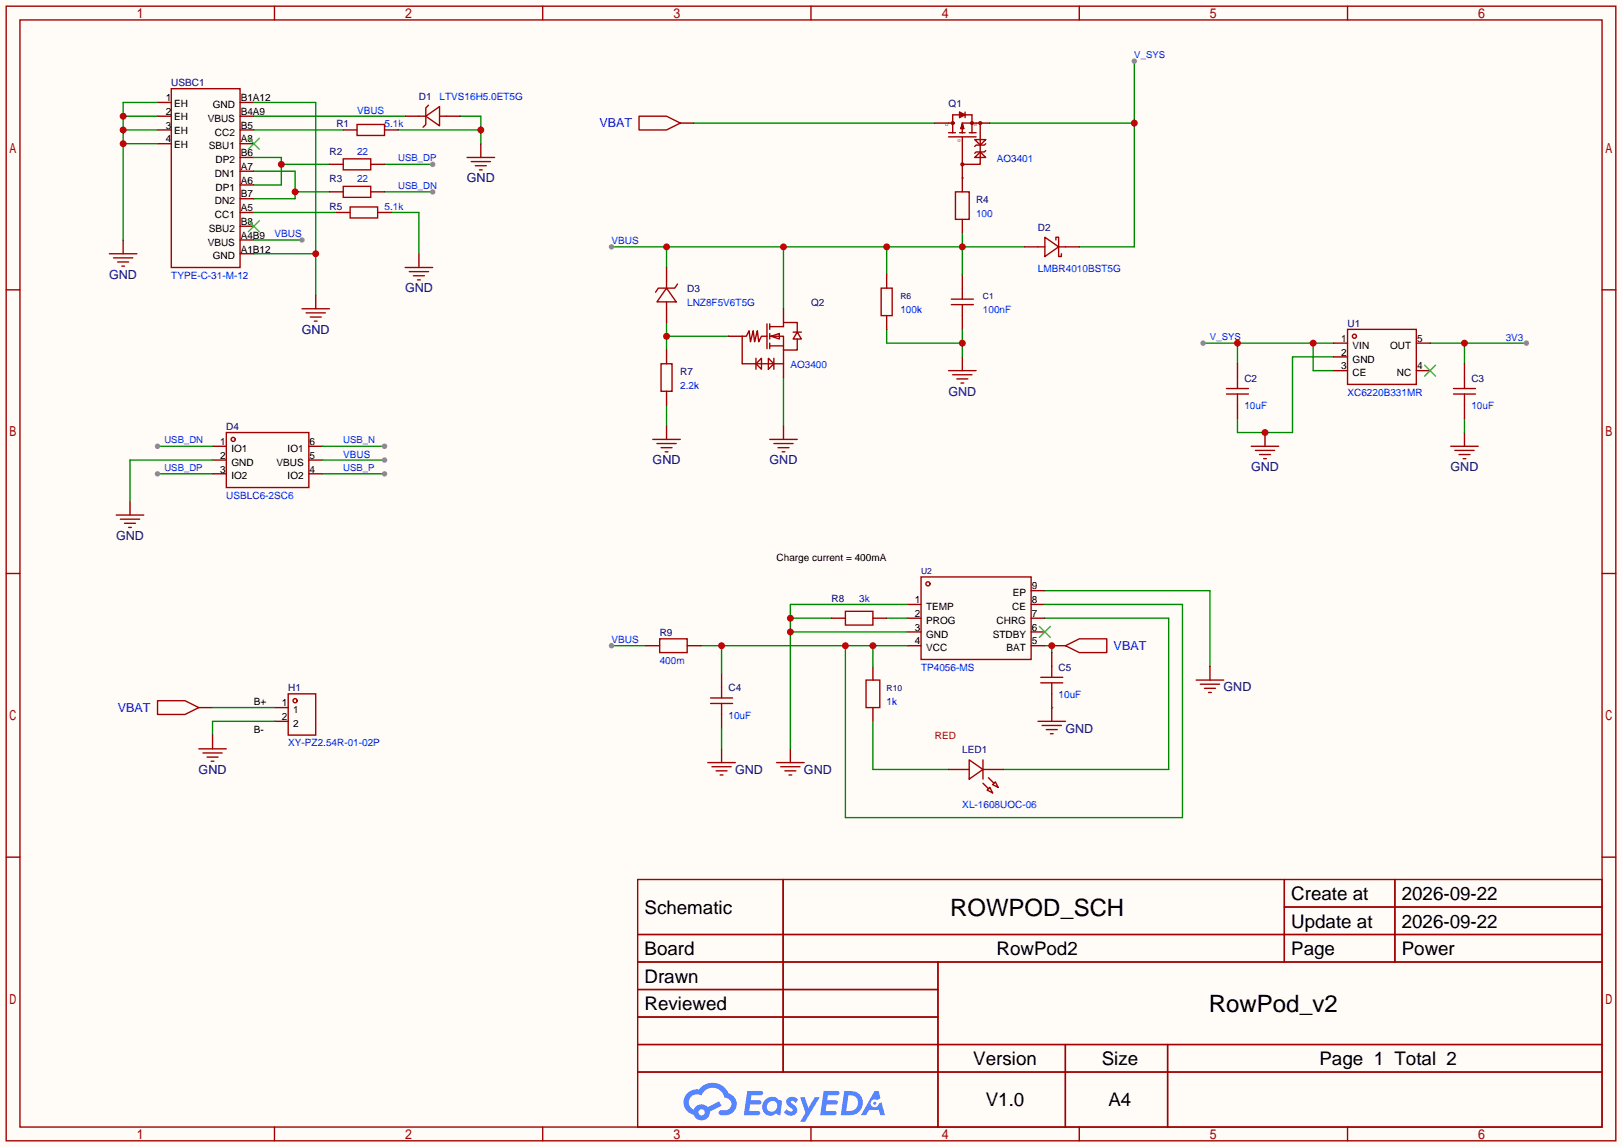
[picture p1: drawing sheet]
<svg xmlns="http://www.w3.org/2000/svg" width="299mm" height="212mm" viewBox="0 0 299 212" stroke-linecap="round" stroke-linejoin="round" font-family="sans-serif">
<path d="M0 0h299.5v211.8h-299.5z" fill="#fffcf7"/>
<g fill="none" stroke="#a10000" stroke-width=".25">
<path d="M1.1 1.1h297.2v209.6h-297.2zM3.7 3.7h292.1v204.5h-292.1zM50.7 1.1v2.6M100.2 1.1v2.6M149.7 1.1v2.6M199.3 1.1v2.6M248.8 1.1v2.6M1.1 53.5h2.6M295.8 53.5h2.5M1.1 105.9h2.6M295.8 105.9h2.5M1.1 158.3h2.6"/>
<path d="M295.8 158.3h2.5M117.7 162.4h178.1v45.8h-178.1zM117.7 172.6h178.1M117.7 177.7h178.1M144.6 162.4v35.6M173.2 177.7v30.5M237.1 162.4v15.3M237.1 167.5h58.7M257.5 162.4v15.3M117.7 182.8h55.5M117.7 192.9h178.1M117.7 187.8h55.5"/>
<path d="M117.7 198h178.1M196.7 192.9v15.3M215.6 192.9v15.3M50.7 208.2v2.5M100.2 208.2v2.5M149.7 208.2v2.5M199.3 208.2v2.5M248.8 208.2v2.5"/>
</g>
<g fill="#5487ff">
<path d="M145.5 202.8a1.3 1.3 0 0 1 1.8 .3l-.4 .6a.54 .54 0 0 0-.9-.2l.1 .2a1.58 1.58 0 0 1 1.1 1.6 1.43 1.43 0 0 1-2.5 .1l.5-.6a.64 .64 0 0 0 .5 .5 .64 .64 0 0 0 .7-.3l-.2-.2a1.6 1.6 0 0 1-1-1.6z"/>
<path d="M147.7 202.7h.9l.7 1.9 1.1-1.9h.9l-2.7 4.5h-.9l1-1.7z"/>
<path d="M138 201.5h1.6a1.31 1.31 0 0 1 1.2 .2 .4 .4 0 0 1-.3 .6h-1.8l-.1 .9h1.6a.4 .4 0 0 1 .4 .4 .4 .4 0 0 1-.4 .4h-1.7l-.2 1.2h.8a1.23 1.23 0 0 1 1.2 .2 .39 .39 0 0 1-.3 .6h-2.7z"/>
<path d="M152.1 201.5h1.6a1.32 1.32 0 0 1 1.3 .2 .39 .39 0 0 1-.4 .6h-1.7l-.2 .9h1.7a.4 .4 0 0 1 .3 .4 .4 .4 0 0 1-.4 .4h-1.7l-.2 1.2h.8a1.23 1.23 0 0 1 1.2 .2 .39 .39 0 0 1-.3 .6h-2.7z"/>
<path d="M161.5 201.5h.7l.4 1.3-.7 .4a.75 .75 0 0 0-1.1 .3 .75 .75 0 0 0 .5 1 .75 .75 0 0 0 .9-.6l.6-.3 .6 2.4h-.9l-.2-1h-1.9l-.5 1h-.9z"/>
<path d="M155.9 201.5l-.7 4.5h1.5a2.27 2.27 0 0 0 2.6-2.3 2.27 2.27 0 0 0-2.7-2.2zM156.6 202.3a1.5 1.5 0 0 1 1.8 1.5 1.5 1.5 0 0 1-1.9 1.4h-.3z"/>
<path d="M141.3 203.1a1.62 1.62 0 0 0-.4 2.1 1.62 1.62 0 0 0 2 .7l.4-.3 .3 .3 .5 .1 .3-2.5-.2-.3h-.4a1.58 1.58 0 0 0-2.5-.1zM141.9 203.6a.99 .99 0 0 1 1.6 .3 .99 .99 0 0 1-.9 1.4 .94 .94 0 0 1-1-.5 .94 .94 0 0 1 .3-1.2z"/>
<path d="M126.9 201.9a2.37 2.37 0 0 0 1.2 4 1.54 1.54 0 0 0 1.7 1 1.54 1.54 0 0 0 1.3-1.6l2.1-1.1-.5-.8-2 1.1a1.57 1.57 0 0 0-2.6 .4 1.5 1.5 0 0 1-.8-2.1 1.5 1.5 0 0 1 2.2-.5 2.23 2.23 0 0 1 2.3-1.4 2.23 2.23 0 0 1 2 1.8 1.16 1.16 0 0 1 1.2 1.1 1.16 1.16 0 0 1-1 1.3h-.7a.47 .47 0 0 0-.6 .3 .47 .47 0 0 0 .4 .6 2.23 2.23 0 0 0 2.3-.7 2.23 2.23 0 0 0 .4-2.3 2.16 2.16 0 0 0-1.3-1.1 3.2 3.2 0 0 0-5.4-.7l-1.2 .1zM129 205.4a.58 .58 0 0 1 1.1 0 .58 .58 0 0 1-1.1 0z"/>
<circle cx="161.5" cy="203.8" r=".28"/>
</g>
<path d="M31.6 16.4h12.7v33h-12.7z" fill="none" stroke="#a10000" stroke-width=".25"/>
<g fill="none" stroke="#870000" stroke-width=".25">
<path d="M29.1 18.9h2.5M44.3 18.9h2.6M29.1 26.5h2.5M29.1 24h2.5M29.1 21.5h2.5M44.3 39.2h2.6M44.3 36.7h2.6M44.3 34.2h2.6M44.3 31.6h2.6M44.3 29.1h2.6M44.3 26.5h2.6M44.3 24h2.6"/>
<path d="M44.3 21.5h2.6M44.3 46.9h2.6M44.3 44.3h2.6M44.3 41.8h2.6"/>
</g>
<path d="M45.8 25.5l2.1 2.1M47.9 25.5l-2.1 2.1M45.8 40.8l2.1 2M47.9 40.8l-2.1 2" fill="none" stroke="#3c3" stroke-width=".25"/>
<path d="M222.1 63.4h24.2M228.5 63.4v3.8M242.4 63.4v5.1h3.9M246.3 65.9h-7.7v14h-10.1v-2.6" fill="none" stroke="#008700" stroke-width=".25"/>
<g fill="#c00">
<circle cx="242.4" cy="63.4" r=".63"/>
<circle cx="228.5" cy="63.4" r=".63"/>
</g>
<circle cx="222.1" cy="63.4" r=".51" fill="#999"/>
<path d="M264 63.4h17.8M270.4 63.4v3.8" fill="none" stroke="#008700" stroke-width=".25"/>
<circle cx="270.4" cy="63.4" r=".63" fill="#c00"/>
<circle cx="281.8" cy="63.4" r=".51" fill="#999"/>
<path d="M233.6 79.9v2.5M270.4 79.9v2.5" fill="none" stroke="#870000" stroke-width=".25"/>
<path d="M267.8 82.4h5.1M268.6 83.2h3.6M269.4 83.9h2M270.1 84.7h.5" fill="none" stroke="#a10000" stroke-width=".25"/>
<path d="M270.4 77.3v2.6" fill="none" stroke="#008700" stroke-width=".25"/>
<circle cx="233.6" cy="79.9" r=".63" fill="#c00"/>
<g fill="none" stroke="#a10000" stroke-width=".25">
<path d="M41.8 79.9h15.2v10.1h-15.2zM21.5 95.1h5M22.2 95.9h3.6M23 96.6h2M23.7 97.4h.6M231 82.4h5.1M231.8 83.2h3.5M232.5 83.9h2.1M233.3 84.7h.5"/>
<circle cx="43.1" cy="81.2" r=".38"/>
</g>
<path d="M24 92.6v2.5M39.2 82.4h2.6M39.2 85h2.6M39.2 87.5h2.6M57 82.4h2.6M57 85h2.6M57 87.5h2.6" fill="none" stroke="#870000" stroke-width=".25"/>
<path d="M39.2 85h-15.2v7.6M59.6 85h11.4" fill="none" stroke="#008700" stroke-width=".25"/>
<circle cx="71" cy="85" r=".51" fill="#999"/>
<path d="M58.3 54.5v2.5" fill="none" stroke="#870000" stroke-width=".25"/>
<path d="M55.8 57h5M56.5 57.8h3.6M57.3 58.5h2M58 59.3h.5" fill="none" stroke="#a10000" stroke-width=".25"/>
<path d="M46.9 18.9h11.4v35.6M46.9 46.9h11.4" fill="none" stroke="#008700" stroke-width=".25"/>
<circle cx="58.3" cy="46.9" r=".63" fill="#c00"/>
<path d="M46.9 24h16.5M46.9 39.2h15.2M72.3 39.2h5v7.7M73.5 24h15.3M85 21.5h3.8v5" fill="none" stroke="#008700" stroke-width=".25"/>
<path d="M88.8 26.5v2.6M77.3 46.9v2.5" fill="none" stroke="#870000" stroke-width=".25"/>
<path d="M86.2 29.1h5.1M87 29.8h3.6M87.8 30.6h2M88.5 31.4h.5M74.8 49.4h5.1M75.6 50.2h3.5M76.3 50.9h2.1M77.1 51.7h.5" fill="none" stroke="#a10000" stroke-width=".25"/>
<circle cx="88.8" cy="24" r=".63" fill="#c00"/>
<path d="M46.9 44.3h8.9" fill="none" stroke="#008700" stroke-width=".25"/>
<circle cx="55.8" cy="44.3" r=".51" fill="#999"/>
<path d="M29.1 18.9h-6.4v25.4M22.7 21.5h6.4M22.7 26.5h6.4M22.7 24h6.4M46.9 21.5h27.9" fill="none" stroke="#008700" stroke-width=".25"/>
<path d="M79.1 19.4l-.5 .5v3.1l-.5 .5M77.3 21.5h1.3M78.6 21.5l2.6-1.8v3.5zM81.2 21.5h1.2M20.2 46.9h5.1M21 47.6h3.5M21.7 48.4h2M22.5 49.1h.5" fill="none" stroke="#a10000" stroke-width=".25"/>
<path d="M74.8 21.5h2.5M82.4 21.5h2.6M22.7 44.3v2.6" fill="none" stroke="#870000" stroke-width=".25"/>
<g fill="#c00">
<circle cx="22.7" cy="26.5" r=".63"/>
<circle cx="22.7" cy="24" r=".63"/>
<circle cx="22.7" cy="21.5" r=".63"/>
</g>
<path d="M29.1 82.4h10.1" fill="none" stroke="#008700" stroke-width=".25"/>
<circle cx="29.1" cy="82.4" r=".51" fill="#999"/>
<path d="M29.1 87.5h10.1" fill="none" stroke="#008700" stroke-width=".25"/>
<circle cx="29.1" cy="87.5" r=".51" fill="#999"/>
<path d="M59.6 82.4h11.4" fill="none" stroke="#008700" stroke-width=".25"/>
<circle cx="71" cy="82.4" r=".51" fill="#999"/>
<path d="M59.6 87.5h11.4" fill="none" stroke="#008700" stroke-width=".25"/>
<circle cx="71" cy="87.5" r=".51" fill="#999"/>
<path d="M71 30.4h8.9" fill="none" stroke="#008700" stroke-width=".25"/>
<circle cx="79.9" cy="30.4" r=".51" fill="#999"/>
<path d="M46.9 29.1h5v5.1h-5M51.9 30.4h8.9" fill="none" stroke="#008700" stroke-width=".25"/>
<circle cx="51.9" cy="30.4" r=".63" fill="#c00"/>
<path d="M71 35.4h8.9" fill="none" stroke="#008700" stroke-width=".25"/>
<circle cx="79.9" cy="35.4" r=".51" fill="#999"/>
<path d="M46.9 31.6h7.6v5.1h-7.6M54.5 35.4h6.3" fill="none" stroke="#008700" stroke-width=".25"/>
<circle cx="54.5" cy="35.4" r=".63" fill="#c00"/>
<g fill="none" stroke="#870000" stroke-width=".25">
<path d="M167.5 111.6h2.6M167.5 114.2h2.6M167.5 116.7h2.6M167.5 119.3h2.6M190.4 109.1h2.5M190.4 111.6h2.5M190.4 114.2h2.5M190.4 116.7h2.5M190.4 119.3h2.5M194.2 119.3h2.5M36.7 130.7h2.5M50.7 130.7h2.5"/>
<path d="M50.7 133.2h2.5M194.2 130.7v2.5"/>
</g>
<path d="M191.9 115.7l2 2M193.9 115.7l-2 2" fill="none" stroke="#3c3" stroke-width=".25"/>
<g fill="none" stroke="#a10000" stroke-width=".25">
<path d="M170.1 106.6h20.3v15.2h-20.3zM196.7 119.3l2.6-1.3h5v2.5h-5zM29.1 129.4h5.1l2.5 1.3-2.5 1.3h-5.1zM53.2 128.1h5.1v7.7h-5.1zM191.6 133.2h5.1M192.4 134h3.6M193.2 134.7h2M193.9 135.5h.5"/>
<circle cx="171.3" cy="107.8" r=".38"/>
<circle cx="54.5" cy="129.4" r=".38"/>
</g>
<path d="M192.9 119.3h1.3v1.2M39.2 130.7h11.5M50.7 133.2h-11.5v2.6" fill="none" stroke="#008700" stroke-width=".25"/>
<circle cx="194.2" cy="119.3" r=".63" fill="#c00"/>
<g fill="none" stroke="#a10000" stroke-width=".25">
<path d="M131.2 129.9h4.1M131.2 128.9h4.1M133.2 126.9v2M133.2 129.9v2.1M159.9 125.6h2.5v5.1h-2.5zM192.2 126.1h4M192.2 125.1h4M194.2 123.1v2M194.2 126.1v2M130.7 140.8h5.1M131.4 141.6h3.6M132.2 142.4h2"/>
<path d="M133 143.1h.5"/>
</g>
<path d="M133.2 124.3v2.6M133.2 132v2.5M133.2 138.3v2.5M161.2 123.1v2.5M161.2 130.7v2.5M194.2 120.5v2.6M194.2 128.1v2.6" fill="none" stroke="#870000" stroke-width=".25"/>
<path d="M112.9 119.3h6.4" fill="none" stroke="#008700" stroke-width=".25"/>
<circle cx="112.9" cy="119.3" r=".51" fill="#999"/>
<path d="M129.4 119.3h38.1M133.2 119.3v5M161.2 119.3v3.8M192.9 111.6h25.4v39.4h-62.2v-31.7" fill="none" stroke="#008700" stroke-width=".25"/>
<g fill="#c00">
<circle cx="161.2" cy="119.3" r=".63"/>
<circle cx="156.1" cy="119.3" r=".63"/>
<circle cx="133.2" cy="119.3" r=".63"/>
</g>
<path d="M145.9 114.2h7.6M145.9 116.7h21.6M163.7 114.2h3.8M167.5 111.6h-21.6v26.7" fill="none" stroke="#008700" stroke-width=".25"/>
<path d="M145.9 138.3v2.5" fill="none" stroke="#870000" stroke-width=".25"/>
<path d="M143.4 140.8h5.1M144.1 141.6h3.6M144.9 142.4h2M145.7 143.1h.5" fill="none" stroke="#a10000" stroke-width=".25"/>
<g fill="#c00">
<circle cx="145.9" cy="116.7" r=".63"/>
<circle cx="145.9" cy="114.2" r=".63"/>
</g>
<path d="M209.4 11.3v34.3h-10.1M128.1 22.7h44.5M177.7 32.9h.1M182.8 22.7h26.6M192.9 114.2h22.9v27.9h-30.5M192.9 109.1h30.5v14M133.2 134.5v3.8M161.2 133.2v8.9h13.9M194.2 130.7h.1" fill="none" stroke="#008700" stroke-width=".25"/>
<path d="M125.6 22.7h2.5M177.7 32.9v2.5M177.7 40.5v2.6M177.7 50.7v2.5M177.7 58.3v2.5M223.4 123.1v2.5" fill="none" stroke="#870000" stroke-width=".25"/>
<path d="M118 21.5h5.1l2.5 1.2-2.5 1.3h-5.1zM176.4 35.4h2.5v5.1h-2.5zM175.6 56.3h4.1M175.6 55.2h4.1M177.7 53.2v2M177.7 56.3v2M220.9 125.6h5M221.6 126.4h3.6M222.4 127.1h2M223.1 127.9h.5" fill="none" stroke="#a10000" stroke-width=".25"/>
<circle cx="209.4" cy="22.7" r=".63" fill="#c00"/>
<circle cx="209.4" cy="11.3" r=".51" fill="#999"/>
<path d="M112.9 45.6h76.2M123.1 45.6v3.8M144.7 45.6v11.4M163.7 45.6v5.1M177.7 43.1v7.6" fill="none" stroke="#008700" stroke-width=".25"/>
<g fill="#c00">
<circle cx="144.7" cy="45.6" r=".63"/>
<circle cx="123.1" cy="45.6" r=".63"/>
<circle cx="163.7" cy="45.6" r=".63"/>
<circle cx="177.7" cy="45.6" r=".63"/>
</g>
<circle cx="112.9" cy="45.6" r=".51" fill="#999"/>
<path d="M177.7 65.9v2.6" fill="none" stroke="#870000" stroke-width=".25"/>
<path d="M175.1 68.5h5.1M175.9 69.2h3.6M176.7 70h2M177.4 70.7h.5" fill="none" stroke="#a10000" stroke-width=".25"/>
<path d="M163.7 60.8v2.6h14M177.7 60.8v5.1" fill="none" stroke="#008700" stroke-width=".25"/>
<circle cx="177.7" cy="63.4" r=".63" fill="#c00"/>
<path d="M123.1 59.6v5M123.1 62.1h11.4" fill="none" stroke="#008700" stroke-width=".25"/>
<circle cx="123.1" cy="62.1" r=".63" fill="#c00"/>
<g fill="none" stroke="#870000" stroke-width=".25">
<path d="M60.8 30.4h2.6M60.8 35.4h2.6M62.1 39.2h2.5M63.4 24h2.5M68.5 30.4h2.5M68.5 35.4h2.5M69.7 39.2h2.6M71 24h2.5M172.6 22.7h2.5M177.7 30.4v2.5M180.2 22.7h2.6M123.1 49.4v2.5"/>
<path d="M123.1 57v2.6M144.7 57v2.6M163.7 50.7v2.5M163.7 58.3v2.5M189.1 45.6h2.5M196.7 45.6h2.6M123.1 64.6v2.6M123.1 72.3v2.5M123.1 78.6v2.6M134.5 62.1h2.5M144.7 67.2v2.5M144.7 78.6v2.6"/>
<path d="M228.5 67.2v2.5M228.5 74.8v2.5M246.3 63.4h2.5M246.3 65.9h2.5M246.3 68.5h2.5M261.5 63.4h2.5M261.5 68.5h2.5M270.4 67.2v2.5M270.4 74.8v2.5M119.3 119.3h2.5M126.9 119.3h2.5M153.5 114.2h2.6"/>
<path d="M161.2 114.2h2.5M39.2 135.8v2.5M175.1 142.1h2.6M182.8 142.1h2.5"/>
</g>
<g fill="none" stroke="#a10000" stroke-width=".25">
<path d="M63.4 29.3h5.1v2.1h-5.1zM63.4 34.4h5.1v2h-5.1zM64.6 38.2h5.1v2.1h-5.1zM65.9 23h5.1v2h-5.1zM175.1 22.7h.8M175.1 24.5h1.3M175.1 25.3h5.1M177.2 24.5h1M177.2 20.7l1 .5-1 .5zM177.2 21l.5 .2M177.4 21.2h-1.5v3.3M177.4 23.7h.5"/>
<path d="M177.4 21l.3 .2M177.7 22.7h2.5M177.7 21.2h1.8v3.3M177.7 23v1.5M177.7 22.7l-.3 1M177.7 22.7l.2 1M177.7 23l.2 .7M177.7 23l-.3 .7M177.7 23.2l-.3 .5M177.7 21.2l-.5 .3M177.7 21.2l-.3 .3M178.2 20.7v1"/>
<path d="M178.9 24.5h1.3M180 25.8h2l-1 1zM181 22.7v7.7h-3.3v-5.1M181 28.1l1 1h-2zM182 26.5l-.3 .3h-1.5l-.2 .3M182 27.8l-.3 .3h-1.5l-.2 .2M123.1 53.2l1.7 2.6h-3.5zM123.1 51.9v1.3M123.1 55.8v1.2M125.1 52.5l-.5 .7h-3.1l-.5 .8M141.6 59.8v4.6M142.1 59.8v1"/>
<path d="M162.7 53.2h2v5.1h-2zM191.6 45.6h1.3M192.9 43.8l2.6 1.8-2.6 1.8zM194.9 44.3v-.5h.6v3.6h.5v-.5M195.5 45.6h1.2M122 67.2h2.1v5.1h-2.1zM139.6 66.2v2M140.6 66.2v2l-1-1zM141.6 62.1h-1l-.5 1-.3-2-.5 2-.2-2-.5 2-.3-2-.5 1h-.8v5.1h7.7v-2.6M141.9 66.2l1 1-1 1zM142.1 62.1h2.6v2.5M142.1 60.3h2.6v-.7h2.5v1.7"/>
<path d="M142.1 61.6v1M142.1 63.4v1M142.1 63.9h2.6M142.4 62.1l1.5-.5v1zM142.9 66.2v2M146.4 61.3h1.6M147.2 62.6v2h-2.5M147.2 61.3l.8 1.3h-1.6zM226.4 72.8h4.1M226.4 71.8h4.1M228.5 69.7v2.1M228.5 72.8v2"/>
<path d="M248.8 60.8h12.7v10.2h-12.7zM268.4 72.8h4M268.4 71.8h4M270.4 69.7v2.1M270.4 72.8v2M120.5 81.2h5.1M121.3 81.9h3.5M122 82.7h2.1M122.8 83.4h.5M142.1 81.2h5.1M142.9 81.9h3.5M143.6 82.7h2.1"/>
<path d="M144.4 83.4h.5M121.8 118h5.1v2.5h-5.1zM156.1 112.9h5.1v2.5h-5.1zM36.7 138.3h5.1M37.5 139.1h3.5M38.2 139.8h2.1M39 140.6h.5M177.7 142.1h1.2M178.9 140.3l2.6 1.8-2.6 1.8zM181.5 144.7l1 1M181.5 142.1h1.3M181.5 140.3v3.6"/>
<path d="M182.2 145.9l.6-.5 .5 1zM182.5 143.6l1 1.1M183.3 144.9l.5-.5 .5 1z"/>
<circle cx="175.9" cy="22.7" r=".25"/>
<circle cx="177.7" cy="30.4" r=".25"/>
<circle cx="179.5" cy="22.7" r=".25"/>
<circle cx="181" cy="22.7" r=".25"/>
<circle cx="250.1" cy="62.1" r=".38"/>
</g>
<path d="M123.1 74.8v3.8M144.7 69.7v8.9" fill="none" stroke="#008700" stroke-width=".25"/>
<path d="M263 67.4l2 2.1M265 67.4l-2 2.1" fill="none" stroke="#3c3" stroke-width=".25"/>
<g font-size="4.4">
<text x="175.4" y="169.2">ROWPOD_SCH</text>
<text x="223.2" y="187">RowPod_v2</text>
</g>
<g font-size="3.5">
<text x="238.4" y="166.2">Create at</text>
<text x="258.8" y="166.2">2026-09-22</text>
<text x="119" y="168.8">Schematic</text>
<text x="238.4" y="171.3">Update at</text>
<text x="258.8" y="171.3">2026-09-22</text>
<text x="119" y="176.4">Board</text>
<text x="184" y="176.4">RowPod2</text>
<text x="238.4" y="176.4">Page</text>
<text x="258.8" y="176.4">Power</text>
<text x="119" y="181.5">Drawn</text>
<text x="119" y="186.6">Reviewed</text>
<text x="179.7" y="196.7">Version</text>
<text x="203.4" y="196.7">Size</text>
<text x="243.6" y="196.7">Page 1 Total 2</text>
<text x="182" y="204.3">V1.0</text>
<text x="204.7" y="204.3">A4</text>
</g>
<g font-size="2.3" fill="#00f">
<text x="110.7" y="23.5">VBAT</text>
<text x="205.6" y="120.1">VBAT</text>
<text x="21.8" y="131.5">VBAT</text>
</g>
<g font-size="2.3" fill="#000080">
<text x="86.2" y="33.7">GND</text>
<text x="20.2" y="51.5">GND</text>
<text x="74.8" y="54">GND</text>
<text x="55.7" y="61.6">GND</text>
<text x="175.1" y="73.1">GND</text>
<text x="120.5" y="85.8">GND</text>
<text x="142.1" y="85.8">GND</text>
<text x="231" y="87">GND</text>
<text x="267.8" y="87">GND</text>
<text x="21.4" y="99.7">GND</text>
<text x="225.9" y="127.7">GND</text>
<text x="196.7" y="135.3">GND</text>
<text x="36.7" y="142.9">GND</text>
<text x="135.7" y="142.9">GND</text>
<text x="148.4" y="142.9">GND</text>
</g>
<g font-size="1.8" fill="#00f">
<text x="209.4" y="10.7">V_SYS</text>
<text x="65.9" y="21">VBUS</text>
<text x="71" y="23.5">5.1k</text>
<text x="81.2" y="18.5">LTVS16H5.0ET5G</text>
<text x="65.9" y="28.6">22</text>
<text x="73.5" y="29.8">USB_DP</text>
<text x="184" y="29.9">AO3401</text>
<text x="65.9" y="33.7">22</text>
<text x="73.5" y="34.9">USB_DN</text>
<text x="71" y="38.8">5.1k</text>
<text x="180.2" y="40.1">100</text>
<text x="50.7" y="43.9">VBUS</text>
<text x="112.9" y="45.1">VBUS</text>
<text x="31.6" y="51.5">TYPE-C-31-M-12</text>
<text x="191.6" y="50.2">LMBR4010BST5G</text>
<text x="126.9" y="56.6">LNZ8F5V6T5G</text>
<text x="166.2" y="57.8">100k</text>
<text x="181.5" y="57.8">100nF</text>
<text x="223.4" y="62.8">V_SYS</text>
<text x="278" y="62.9">3V3</text>
<text x="125.6" y="71.8">2.2k</text>
<text x="145.9" y="68">AO3400</text>
<text x="229.7" y="75.6">10uF</text>
<text x="248.8" y="73.1">XC6220B331MR</text>
<text x="271.7" y="75.6">10uF</text>
<text x="30.4" y="81.9">USB_DN</text>
<text x="63.4" y="81.9">USB_N</text>
<text x="30.4" y="86.9">USB_DP</text>
<text x="63.4" y="84.5">VBUS</text>
<text x="63.4" y="86.9">USB_P</text>
<text x="41.8" y="92.1">USBLC6-2SC6</text>
<text x="158.6" y="111.2">3k</text>
<text x="112.9" y="118.8">VBUS</text>
<text x="121.8" y="122.6">400m</text>
<text x="170.1" y="123.9">TP4056-MS</text>
<text x="163.7" y="130.2">1k</text>
<text x="195.5" y="129">10uF</text>
<text x="53.2" y="137.8">XY-PZ2.54R-01-02P</text>
<text x="134.5" y="132.8">10uF</text>
<text x="177.7" y="149.3">XL-1608UOC-06</text>
</g>
<g font-size="1.8" fill="#000080">
<text x="31.6" y="15.9">USBC1</text>
<text x="62.1" y="23.5">R1</text>
<text x="77.3" y="18.5">D1</text>
<text x="175.1" y="19.7">Q1</text>
<text x="60.8" y="28.6">R2</text>
<text x="60.8" y="33.7">R3</text>
<text x="60.8" y="38.8">R5</text>
<text x="180.2" y="37.5">R4</text>
<text x="191.6" y="42.6">D2</text>
<text x="126.9" y="54">D3</text>
<text x="149.7" y="56.6">Q2</text>
<text x="248.8" y="60.4">U1</text>
<text x="125.6" y="69.3">R7</text>
<text x="229.7" y="70.5">C2</text>
<text x="271.7" y="70.5">C3</text>
<text x="41.8" y="79.4">D4</text>
<text x="153.5" y="111.2">R8</text>
<text x="121.8" y="117.5">R9</text>
<text x="195.5" y="123.9">C5</text>
<text x="53.2" y="127.7">H1</text>
<text x="134.5" y="127.7">C4</text>
<text x="177.7" y="139.1">LED1</text>
</g>
<g font-size="1.8">
<text x="30.6" y="23.8">3</text>
<text x="30.6" y="21.2">2</text>
<text x="30.6" y="18.7">1</text>
<text x="32.1" y="22.2">EH</text>
<text x="32.1" y="19.7">EH</text>
<text x="38.4" y="22.5">VBUS</text>
<text x="39.3" y="20">GND</text>
<text x="44.4" y="23.8">B5</text>
<text x="44.4" y="21.2">B4A9</text>
<text x="44.4" y="18.7">B1A12</text>
<text x="30.6" y="26.3">4</text>
<text x="32.1" y="27.3">EH</text>
<text x="32.1" y="24.8">EH</text>
<text x="38.6" y="27.6">SBU1</text>
<text x="39.7" y="25">CC2</text>
<text x="44.4" y="28.9">B6</text>
<text x="44.4" y="26.3">A8</text>
<text x="39.7" y="32.7">DN1</text>
<text x="39.8" y="35.2">DP1</text>
<text x="39.8" y="30.1">DP2</text>
<text x="44.4" y="33.9">A6</text>
<text x="44.4" y="31.4">A7</text>
<text x="39.7" y="40.3">CC1</text>
<text x="39.7" y="37.7">DN2</text>
<text x="44.4" y="41.6">B8</text>
<text x="44.4" y="39">A5</text>
<text x="44.4" y="36.5">B7</text>
<text x="38.4" y="45.4">VBUS</text>
<text x="38.6" y="42.8">SBU2</text>
<text x="39.3" y="47.9">GND</text>
<text x="44.4" y="46.6">A1B12</text>
<text x="44.4" y="44.1">A4B9</text>
<text x="247.6" y="63.1">1</text>
<text x="247.6" y="65.7">2</text>
<text x="249.7" y="64.4">VIN</text>
<text x="256.7" y="64.4">OUT</text>
<text x="261.6" y="63.1">5</text>
<text x="247.6" y="68.2">3</text>
<text x="249.7" y="67">GND</text>
<text x="249.7" y="69.5">CE</text>
<text x="257.9" y="69.5">NC</text>
<text x="261.6" y="68.2">4</text>
<text x="40.6" y="82.2">1</text>
<text x="42.7" y="83.5">IO1</text>
<text x="53.1" y="83.5">IO1</text>
<text x="57.1" y="82.2">6</text>
<text x="40.6" y="84.7">2</text>
<text x="40.6" y="87.3">3</text>
<text x="42.7" y="86">GND</text>
<text x="42.7" y="88.5">IO2</text>
<text x="51.1" y="86">VBUS</text>
<text x="53.1" y="88.5">IO2</text>
<text x="57.1" y="87.3">4</text>
<text x="57.1" y="84.7">5</text>
<text x="143.4" y="103.6">Charge current = 400mA</text>
<text x="168.9" y="113.9">2</text>
<text x="168.9" y="111.4">1</text>
<text x="171" y="112.7">TEMP</text>
<text x="186.9" y="112.7">CE</text>
<text x="187" y="110.1">EP</text>
<text x="190.5" y="108.9">9</text>
<text x="190.5" y="111.4">8</text>
<text x="190.5" y="113.9">7</text>
<text x="168.9" y="119">4</text>
<text x="168.9" y="116.5">3</text>
<text x="171" y="117.8">GND</text>
<text x="171" y="115.2">PROG</text>
<text x="183.3" y="117.8">STDBY</text>
<text x="184" y="115.2">CHRG</text>
<text x="190.5" y="116.5">6</text>
<text x="190.5" y="119">5</text>
<text x="171" y="120.3">VCC</text>
<text x="185.8" y="120.3">BAT</text>
<text x="46.9" y="130.2">B+</text>
<text x="52.1" y="130.5">1</text>
<text x="54.2" y="131.7">1</text>
<text x="46.9" y="135.3">B-</text>
<text x="52.1" y="133">2</text>
<text x="54.2" y="134.3">2</text>
</g>
<text font-size="1.8" fill="#c00" x="172.6" y="136.6">RED</text>
<g font-size="1.6" fill="#000080">
<text x="166.2" y="55.3">R6</text>
<text x="181.5" y="55.3">C1</text>
<text x="170.1" y="106.1">U2</text>
<text x="163.7" y="127.7">R10</text>
</g>
<g font-size=".7" fill="#a00000">
<text x="175" y="23.2" transform="rotate(-90 175 23.2)">D</text>
<text x="180.4" y="23.2" transform="rotate(-90 180.4 23.2)">S</text>
<text x="177.3" y="26.3" transform="rotate(-90 177.3 26.3)">G</text>
</g>
</svg>
